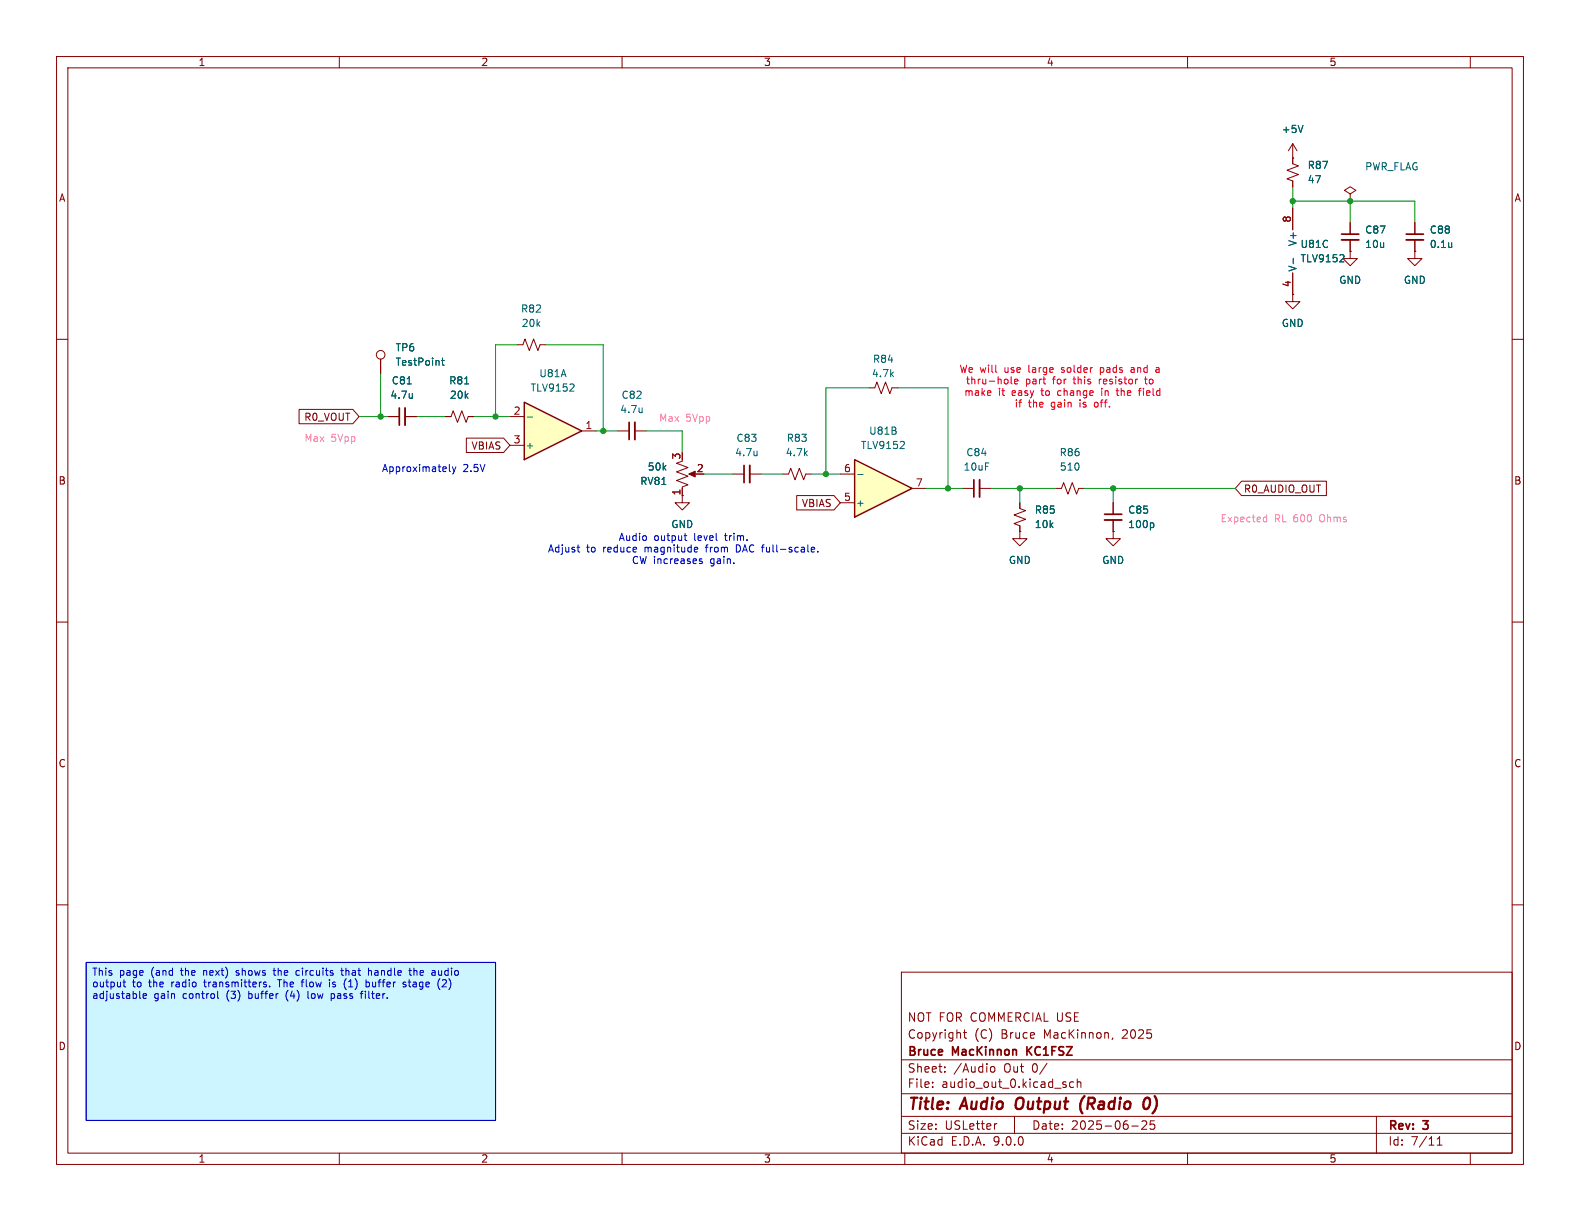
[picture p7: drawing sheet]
<svg xmlns="http://www.w3.org/2000/svg" width="279mm" height="216mm" viewBox="0 0 279 216" stroke-linecap="round" stroke-linejoin="round" font-family="sans-serif">
<g fill="none" stroke="#840000" stroke-width=".18">
<path d="M10 10h259.4v195.9h-259.4zM12 12h255.4v191.9h-255.4zM60 10v2M110 10v2M160 10v2M210 10v2M260 10v2M10 60h2M267.4 60h2M10 110h2M267.4 110h2M10 160h2"/>
<path d="M159.4 171.9h108v32h-108zM267.4 160h2M159.4 197.4h108M159.4 193.4h108M159.4 187.4h108M164.9 192.1v.2M164.9 191.4v.1M167.1 189.4v.2M167.1 188.7v.1M170.4 182.6h.5M170.6 182.1v1.3l.3 .2M175.1 188.9l.3-.3 .4 .1 .1 .2v.4l-.1 .2-.4 .1-.3-.3"/>
<path d="M176.3 198.7l-.3 .1M179.4 197.4v3M188.4 191.8l.2 .2-.2 .3M188.4 191.3l.1 .1M189.9 191.4l-.5-.1-.3 .3v.4l.2 .2h.6M190.5 191.4l.2-.1 .4 .1v.9M190.5 190.8v1.5M196.8 183.5l-.2 .3M200.1 199.1h1.2M202.1 198.2l.5 .1 .2 .3-.9 1.1h.9M204.1 198.2h-.7v.7l.2-.1h.5l.1 .2-.1 .5-.2 .2-.5-.2M243.4 197.4v6.5"/>
<path d="M60 203.9v2M110 203.9v2M159.4 200.4h108M160 203.9v2M210 203.9v2M254.1 202.5h.9M254.1 201.4l.5-.4v1.5M260 203.9v2"/>
</g>
<path d="M179.8 194.4a1.5 1.5 0 0 0 0 1.6M191.8 193.8a2.35 2.35 0 0 0-.4 3.1M202.2 194.9a.77 .77 0 0 1 .8-.8 1.25 1.25 0 0 1-.3 2l-.4-.2M204.1 196.5l-.3 .4" fill="none" stroke="#840000" stroke-width=".4"/>
<path d="M181.6 185.1v1.5M182.5 185.1l-.9 .8" fill="none" stroke="#840000" stroke-width=".3"/>
<path d="M15.2 170.2h72.4v27.9h-72.4z" fill="#cdf5ff"/>
<path d="M92.7 71.1l10.2 5.1-10.2 5.1z" fill="#ffffc2"/>
<path d="M92.7 71.1l10.2 5.1-10.2 5.1z" fill="none" stroke="#840000" stroke-width=".25"/>
<path d="M228.6 52.1v1.2h1.3l-1.3 1.3-1.3-1.3h1.3M228.6 52.1h.1M90.2 78.7h2.5M90.2 73.7h2.5M102.9 76.2h2.5M109.2 76.2h2.1M112.3 76.2h2M120.6 81.5l-1 .4 2.1 .8-2.1 .7 2.1 .8-2.1 .8 2.1 .7-1.1 .4v1.5M122.2 83.8h1M138.4 83.8h1l.4-1 .8 2 .8-2 .7 2 .4-1h1M180.3 94v1.3h1.3l-1.3 1.2-1.2-1.2h1.2M180.3 94h.1" fill="none" stroke="#840000" stroke-width=".18"/>
<path d="M93.2 73.8h1M101.4 67.9l.1 .2-.1 .3-.7 .8h.8M113.6 72.1v.9M113.6 72.8l-.1 .1" fill="none" stroke="#006464" stroke-width=".18"/>
<path d="M121.8 83.8l1.1-.5v1z" fill="#840000" stroke="#840000" stroke-width=".18"/>
<path d="M111.3 74.7v3" fill="none" stroke="#840000" stroke-width=".3"/>
<path d="M112.3 74.7v3" fill="none" stroke="#840000" stroke-width=".33"/>
<path d="M151.1 81.3l10.2 5.1-10.2 5z" fill="#ffffc2"/>
<path d="M151.1 81.3l10.2 5.1-10.2 5z" fill="none" stroke="#840000" stroke-width=".25"/>
<g fill="none" stroke="#840000" stroke-width=".18">
<path d="M228.6 25.4v3.6l1 .3-2 .8 2 .8-2 .7 1 .4v1M228.6 27.9h.1M228.6 36.8v3.8M228.6 25.4l-.8 1.3M228.6 25.4l.8 1.3M238.8 34.3l1-.6-1-.7-1.1 .7 1.1 .6v1.3M238.8 35.6h.1M238.8 39.4v2M250.2 39.4v2M228.6 52.1h.1M228.6 48.3v3.8M238.8 44.5v1.2h1.2l-1.2 1.3-1.3-1.3h1.3"/>
<path d="M238.8 44.5h.1M238.8 42.4v2.1M250.2 44.5v1.2h1.3l-1.3 1.3-1.3-1.3h1.3M250.2 44.5h.1M250.2 42.4v2.1M52.9 72.4h9.5l1.1 1.3-1.1 1.2h-9.5zM67.3 63.5v2.5M68.6 73.7h2M71.6 73.7h2.1M78.7 73.7h1.1l.3-1.1 .8 2.1 .8-2.1 .7 2.1 .4-1h1M82.5 77.5h6.6l1.1 1.2-1.1 1.3h-6.6zM91.4 61h1.1l.3-1.1 .8 2.1 .8-2.1 .7 2.1 .4-1h1"/>
<path d="M153.7 68.6h1l.4-1 .7 2 .8-2 .8 2 .3-1h1M120.6 86.4v2.5h1.3l-1.3 1.3-1.2-1.3h1.2M129.5 83.8h2.1M132.6 83.8h2M140.9 87.6h6.6l1.1 1.3-1.1 1.3h-6.6zM148.6 88.9h2.5M148.6 83.8h2.5M161.3 86.4h2.5M170.2 86.4h2M173.2 86.4h2.1M180.3 88.9v1l1.1 .4-2.1 .8 2.1 .7-2.1 .8 1 .4v1M180.3 94h.1"/>
<path d="M186.7 86.4h1l.4-1.1 .7 2.1 .8-2.1 .8 2.1 .4-1h1M196.8 94v1.3h1.3l-1.3 1.2-1.2-1.2h1.2M196.8 94h.1M196.8 88.9v2M196.8 91.9v2.1M219.6 85.1h15v2.5h-15l-1.2-1.2z"/>
<circle cx="67.3" cy="62.7" r=".76"/>
</g>
<g fill="none" stroke="#006464" stroke-width=".18">
<path d="M230.4 22.2l-.4 1.2M228.7 45.7v.9M237.5 45.1l.2 .2-.1 .3-.7 .7h.8M256.7 42.9v.9M256.7 43.6v.1M72 67.9h.7M72.9 69.6v.8M72.9 70.3l-.1 .1M78.1 63.7h.4M78.2 63.3v1.1l.3 .2M82.2 67.9h.7M133.9 79.7v.9"/>
<path d="M159.8 78.1l.1 .2v.3l-.8 .7h.8M133.9 80.5h-.1M151.7 83.9h.9M203.8 92.4l.2 .3v.4l-.2 .2"/>
</g>
<path d="M237.2 41.4h3.1M248.7 41.4h3M70.6 72.1v3.1M131.6 82.3v3M172.2 84.8v3.1M195.3 90.9h3.1" fill="none" stroke="#840000" stroke-width=".3"/>
<path d="M237.2 42.4h3.1M248.7 42.4h3M71.6 72.1v3.1M132.6 82.3v3M173.2 84.8v3.1M195.3 91.9h3.1" fill="none" stroke="#840000" stroke-width=".33"/>
<g fill="none" stroke="#009600" stroke-width=".18">
<path d="M228.6 35.6h21.6v3.8M228.6 33v3.8M238.8 35.6v3.8M63.5 73.7h5.1M67.3 66v7.7M73.7 73.7h5M83.8 73.7h6.4M91.4 61h-3.8v12.7M96.5 61h10.2v15.2M105.4 76.2h3.8M114.3 76.2h6.3v3.8M153.7 68.6h-7.7v15.2"/>
<path d="M158.7 68.6h8.9v17.8M124.5 83.8h5M134.6 83.8h3.8M143.5 83.8h5.1M163.8 86.4h6.4M175.3 86.4h11.4M180.3 86.4v2.5M191.8 86.4h26.6M196.8 86.4v2.5"/>
</g>
<g fill="none" stroke="#0000c2" stroke-width=".18">
<path d="M79.5 82.1v1.1l.1 .2M80 82.5l.3 .9M80.3 83.4l-.3 .4M80.6 82.5l-.3 .9M102 96.8h.5M102.3 97.6h.2M121 94.7h.4M121.1 94.3v1.1l.3 .2M123 96.8h.3l.1 .3-.6 .1M123.3 97.6h-.3M123.7 99.1l.5 .3-.2 .3-.3-.1M124.1 98.9l-.3-.1-.1 .2"/>
<path d="M130.2 96.3v1.3h.3M143.5 96.8h.4l.2 .3-.6 .1M143.5 97.6h.5M144.6 97.5v.1M15.2 170.2h72.4v27.9h-72.4zM21.9 173.2v1.1l.3 .2M24.8 176.5h.1M25.3 176.1l.6-.1-.1-.2-.3-.1-.2 .2 .1 .6h.4M38.5 175.3v1.1l.2 .1M41.8 172.4l.1 .1M41.9 171.6l-.1 .2 .1 .2M46.8 174.1h.3v.2l-.1 .2h-.3"/>
<path d="M46.8 173.7h.3M47.7 174.4v.1M48.3 171.6h.5M48.5 171.2v1.1l.3 .2M50.7 175.5l-.1 .4 .1 .8M52.9 171.7l-.3-.1-.3 .3 .2 .5h.4M53.2 173.7h.5M54.5 175.3v1.1l.1 .1M58.3 173.7v.8M58.6 175.8l.3-.1 .2 .1M58.6 175.7v1.3M59.1 176.4l-.2 .1h-.3"/>
<path d="M60.3 171.6h.4M60.4 171.2v1.1l.3 .2M61 174.7l.2 .3M61.2 173.1l-.2 .2M63.9 175.5v1M64.7 173.7h.4l.2 .2-.1 .5h-.5M65.2 171.7l.1-.1 .3 .1 .1 .8M71.3 173.9l.5 .4-.2 .2-.3-.1M71.7 173.7h-.3l-.1 .1M72.2 173.7h.5M72.3 171.6h.5M72.4 173.2v1.2"/>
<path d="M72.5 171.2v1.1l.3 .2M73.2 171.2v1.3M73.6 171.6l-.4 .1M77.6 171.6v.7l.1 .2M78.9 173.8l-.7 .7h.7"/>
</g>
<path d="M223.5 92.2h.5M223.5 91.5h.5M224 91v1.3" fill="none" stroke="#fe45ff" stroke-width=".18"/>
<g fill="none" stroke="#ff0907" stroke-width=".18">
<path d="M176.1 65.8h.2M178.2 67.2v.6M178.8 66.6v1.1l.2 .2M179.4 67.5l.6-.2-.1-.2-.3-.1-.2 .2 .1 .6h.4M194.6 65v1.3M194.6 65.8h.1M194.7 65l-.1 .1M194.8 69.1v.8M197.4 69.1h.4M197.5 68.7v1.1l.3 .1M200.4 65l-.4 .1M200.4 65.4h-.3l-.1 .1v.3h.4"/>
<path d="M201.3 69.1h.5M201.8 68.7l-.3 .1v1.1M202.4 67h.5M202.6 66.6v1.2M204.4 65.1h.5l.1 .7M205 65.3l-.4 .1-.2 .1 .2 .3h.4"/>
</g>
<g fill="#009600" stroke="#009600" stroke-width=".18">
<circle cx="67.3" cy="73.7" r=".46"/>
<circle cx="106.7" cy="76.2" r=".46"/>
<circle cx="87.6" cy="73.7" r=".46"/>
<circle cx="146" cy="83.8" r=".46"/>
<circle cx="196.8" cy="86.4" r=".46"/>
<circle cx="167.6" cy="86.4" r=".46"/>
<circle cx="228.6" cy="35.6" r=".46"/>
<circle cx="238.8" cy="35.6" r=".46"/>
<circle cx="180.3" cy="86.4" r=".46"/>
</g>
<g font-size="2.8" fill="#840000">
<text x="160.4" y="196.8">Title:</text>
<text x="170.1" y="196.8">Audio</text>
<text x="180.5" y="196.8">Output</text>
<text x="192.6" y="196.8">(Radio</text>
<text x="204.6" y="196.8">0)</text>
</g>
<g font-size="2.1" fill="#840000">
<text x="160.4" y="183.9">Copyright</text>
<text x="160.4" y="180.9">NOT FOR COMMERCIAL USE</text>
<text x="172.3" y="183.9">(C)</text>
<text x="177.1" y="183.9">Bruce</text>
<text x="184.7" y="183.9">MacKinnon,</text>
<text x="198.7" y="183.9">2025</text>
<text x="160.4" y="189.9">Sheet:</text>
<text x="160.4" y="187.1">Bruce</text>
<text x="168.5" y="187.1">MacKinnon</text>
<text x="168.6" y="189.9">/Audio</text>
<text x="177.6" y="189.9">Out</text>
<text x="182.2" y="187.1">KC1FSZ</text>
<text x="182.7" y="189.9">0/</text>
<text x="160.4" y="192.6">File:</text>
<text x="166.5" y="192.6">audio_out_0.kicad_sch</text>
<text x="160.4" y="202.8">KiCad</text>
<text x="160.4" y="200">Size:</text>
<text x="167.1" y="200">USLetter</text>
<text x="168.1" y="202.8">E.D.A.</text>
<text x="175.7" y="202.8">9.0.0</text>
<text x="182.4" y="200">Date:</text>
<text x="189.4" y="200">2025-06-25</text>
<text x="245.4" y="200.2">Rev:</text>
<text x="245.4" y="202.8">Id:</text>
<text x="249.5" y="202.8">7/11</text>
<text x="251.8" y="200.2">3</text>
</g>
<g font-size="1.8" fill="#840000">
<text x="35" y="11.9">1</text>
<text x="85" y="11.9">2</text>
<text x="135" y="11.9">3</text>
<text x="185" y="11.9">4</text>
<text x="235" y="11.9">5</text>
<text x="10.3" y="35.9">A</text>
<text x="267.7" y="35.9">A</text>
<text x="53.7" y="74.6">R0_VOUT</text>
<text x="83.3" y="79.7">VBIAS</text>
<text x="10.3" y="85.9">B</text>
<text x="141.7" y="89.9">VBIAS</text>
<text x="219.9" y="87.3">R0_AUDIO_OUT</text>
<text x="267.7" y="85.9">B</text>
<text x="10.3" y="135.9">C</text>
<text x="267.7" y="135.9">C</text>
<text x="10.3" y="185.9">D</text>
<text x="267.7" y="185.9">D</text>
<text x="35" y="205.8">1</text>
<text x="85" y="205.8">2</text>
<text x="135" y="205.8">3</text>
<text x="185" y="205.8">4</text>
<text x="235" y="205.8">5</text>
</g>
<g font-size="1.8" fill="#006464">
<text x="226.6" y="23.7">+5V</text>
<text x="231.1" y="30.1">R87</text>
<text x="231.1" y="32.6">47</text>
<text x="241.3" y="30.3">PWR_FLAG</text>
<text x="241.3" y="41.5">C87</text>
<text x="252.7" y="41.5">C88</text>
<text x="229.5" y="43.6" transform="rotate(-90 229.5 43.6)">V+</text>
<text x="229.9" y="44">U81C</text>
<text x="229.9" y="46.6">TLV9152</text>
<text x="241.3" y="44">10u</text>
<text x="252.7" y="44">0.1u</text>
<text x="229.5" y="48.1" transform="rotate(-90 229.5 48.1)">V-</text>
<text x="236.7" y="50.4">GND</text>
<text x="248.2" y="50.4">GND</text>
<text x="92" y="55.5">R82</text>
<text x="92.2" y="58">20k</text>
<text x="226.6" y="58">GND</text>
<text x="69.9" y="62.3">TP6</text>
<text x="69.9" y="64.9">TestPoint</text>
<text x="154.3" y="64.4">R84</text>
<text x="68.9" y="70.7">4.7u</text>
<text x="69.2" y="68.2">C81</text>
<text x="79.3" y="68.2">R81</text>
<text x="79.5" y="70.7">20k</text>
<text x="93.7" y="69.4">TLV9152</text>
<text x="95.3" y="66.9">U81A</text>
<text x="109.8" y="70.7">C82</text>
<text x="154.1" y="66.9">4.7k</text>
<text x="109.6" y="73.3">4.7u</text>
<text x="153.6" y="77.1">U81B</text>
<text x="92.8" y="79.6">+</text>
<text x="114.5" y="83.4">50k</text>
<text x="129.9" y="80.9">4.7u</text>
<text x="130.1" y="78.3">C83</text>
<text x="138.8" y="80.9">4.7k</text>
<text x="139" y="78.3">R83</text>
<text x="152.1" y="79.6">TLV9152</text>
<text x="170.3" y="83.4">10uF</text>
<text x="170.8" y="80.9">C84</text>
<text x="187.3" y="80.9">R86</text>
<text x="187.3" y="83.4">510</text>
<text x="113.1" y="86">RV81</text>
<text x="151.3" y="89.8">+</text>
<text x="118.6" y="93.6">GND</text>
<text x="182.9" y="93.6">10k</text>
<text x="182.9" y="91">R85</text>
<text x="199.4" y="93.6">100p</text>
<text x="199.4" y="91">C85</text>
<text x="178.3" y="99.9">GND</text>
<text x="194.8" y="99.9">GND</text>
</g>
<g font-size="1.8" fill="#a90000">
<text x="228.3" y="39.4" transform="rotate(-90 228.3 39.4)">8</text>
<text x="228.3" y="50.9" transform="rotate(-90 228.3 50.9)">4</text>
<text x="90.7" y="73.4">2</text>
<text x="103.4" y="75.9">1</text>
<text x="90.7" y="78.5">3</text>
<text x="120.4" y="81.4" transform="rotate(-90 120.4 81.4)">3</text>
<text x="123.1" y="83.6">2</text>
<text x="149.2" y="83.6">6</text>
<text x="120.4" y="87.7" transform="rotate(-90 120.4 87.7)">1</text>
<text x="149.2" y="88.6">5</text>
<text x="161.9" y="86.1">7</text>
</g>
<g font-size="1.8" fill="#ff0907">
<text x="169.6" y="66.1">We will</text>
<text x="170.4" y="70.2">make</text>
<text x="170.7" y="68.2">thru-hole</text>
<text x="176.5" y="70.2">it</text>
<text x="177.7" y="66.1">use</text>
<text x="179" y="70.2">easy</text>
<text x="181.3" y="68.2">part</text>
<text x="182.1" y="66.1">large</text>
<text x="184.4" y="70.2">to</text>
<text x="186.3" y="68.2">for</text>
<text x="187.5" y="70.2">change</text>
<text x="188.2" y="66.1">solder</text>
<text x="190.1" y="68.2">this</text>
<text x="194.8" y="68.2">resistor</text>
<text x="195.2" y="66.1">pads</text>
<text x="195.4" y="70.2">in</text>
<text x="198.4" y="70.2">the</text>
<text x="200.8" y="66.1">and</text>
<text x="202.5" y="70.2">field</text>
<text x="203.2" y="68.2">to</text>
<text x="179.3" y="72.3">if</text>
<text x="181.8" y="72.3">the</text>
<text x="186" y="72.3">gain</text>
<text x="191.2" y="72.3">is</text>
<text x="194" y="72.3">off.</text>
</g>
<g font-size="1.8" fill="#fe45ff">
<text x="116.5" y="74.8">Max</text>
<text x="121.3" y="74.8">5Vpp</text>
<text x="53.7" y="78.3">Max</text>
<text x="58.5" y="78.3">5Vpp</text>
<text x="215.7" y="92.6">Expected</text>
<text x="225.4" y="92.6">RL 600</text>
<text x="233.6" y="92.6">Ohms</text>
</g>
<g font-size="1.8" fill="#0000c2">
<text x="67.4" y="83.7">Approximately</text>
<text x="81.9" y="83.7">2.5V</text>
<text x="109.3" y="95.9">Audio</text>
<text x="115.6" y="95.9">output</text>
<text x="122.8" y="95.9">level</text>
<text x="128.5" y="95.9">trim.</text>
<text x="96.8" y="97.9">Adjust</text>
<text x="103.7" y="97.9">to</text>
<text x="106.8" y="97.9">reduce</text>
<text x="111.6" y="99.9">CW increases</text>
<text x="114.3" y="97.9">magnitude</text>
<text x="125.3" y="97.9">from</text>
<text x="125.7" y="99.9">gain.</text>
<text x="130.8" y="97.9">DAC full-scale.</text>
<text x="16.2" y="172.9">This</text>
<text x="21.1" y="172.9">page</text>
<text x="26.8" y="172.9">(and</text>
<text x="32.3" y="172.9">the</text>
<text x="36.4" y="172.9">next)</text>
<text x="42.4" y="172.9">shows</text>
<text x="49.3" y="172.9">the</text>
<text x="53.4" y="172.9">circuits</text>
<text x="61.7" y="172.9">that</text>
<text x="66.6" y="172.9">handle</text>
<text x="74.1" y="172.9">the</text>
<text x="78.2" y="172.9">audio</text>
<text x="16.2" y="174.9">output</text>
<text x="16.2" y="176.9">adjustable</text>
<text x="23.4" y="174.9">to</text>
<text x="26.5" y="174.9">the</text>
<text x="27.2" y="176.9">gain</text>
<text x="30.6" y="174.9">radio</text>
<text x="32.4" y="176.9">control</text>
<text x="36.6" y="174.9">transmitters.</text>
<text x="40.3" y="176.9">(3)</text>
<text x="44.4" y="176.9">buffer</text>
<text x="49.9" y="174.9">The</text>
<text x="51.2" y="176.9">(4)</text>
<text x="54.2" y="174.9">flow</text>
<text x="55.3" y="176.9">low</text>
<text x="59.3" y="174.9">is</text>
<text x="59.6" y="176.9">pass</text>
<text x="62.1" y="174.9">(1)</text>
<text x="65.1" y="176.9">filter.</text>
<text x="66.2" y="174.9">buffer</text>
<text x="73" y="174.9">stage</text>
<text x="79.3" y="174.9">(2)</text>
</g>
</svg>
